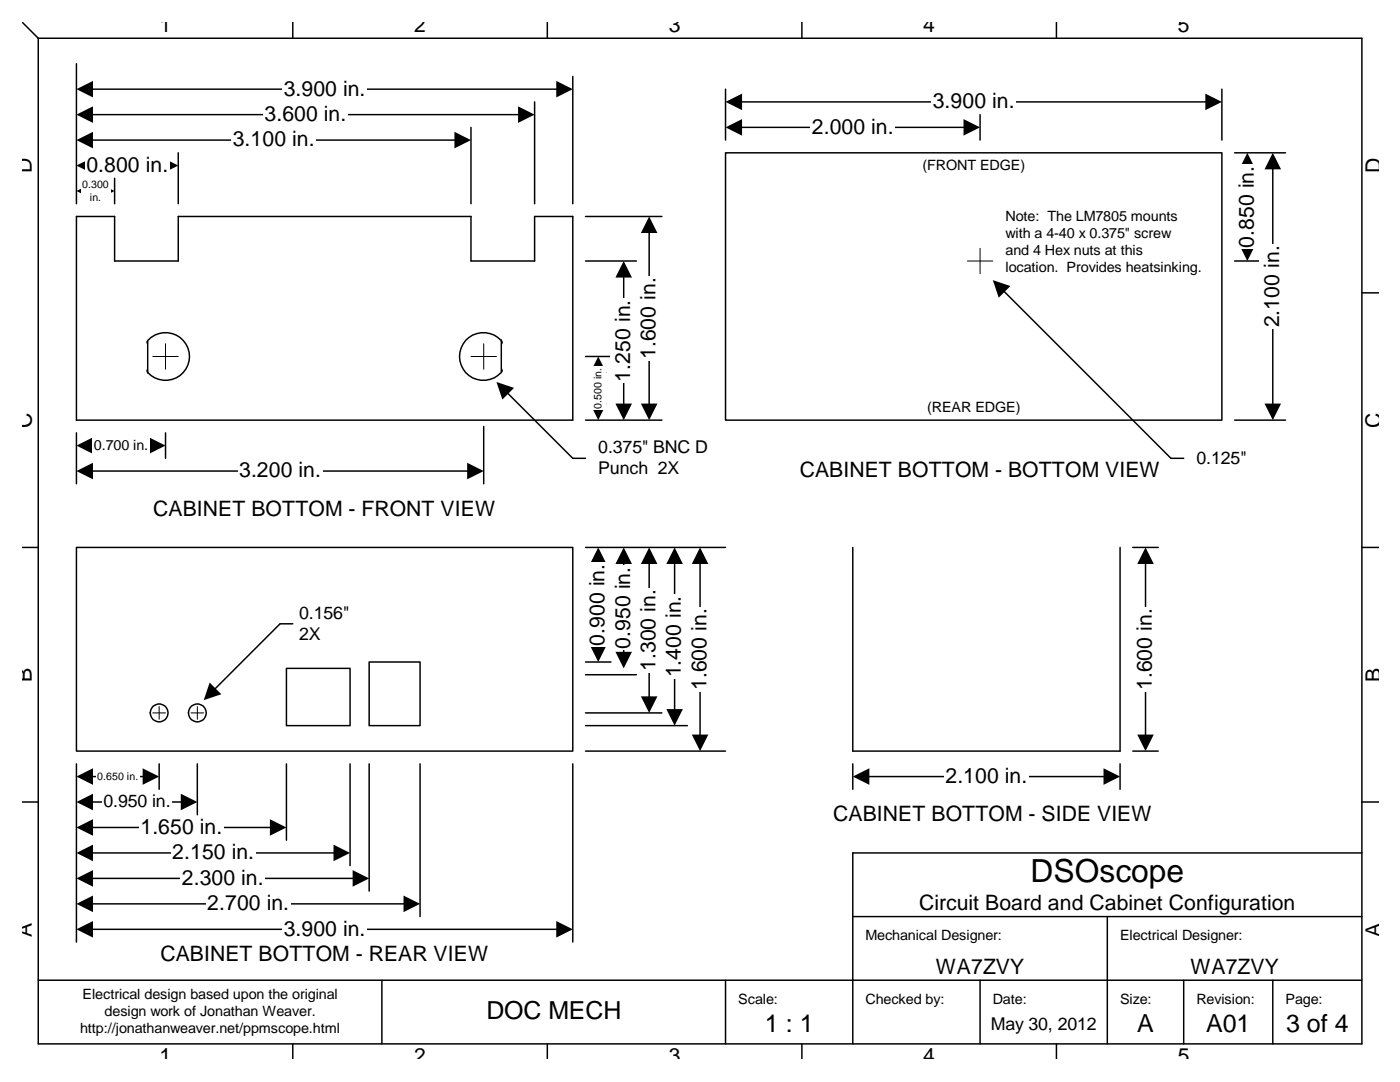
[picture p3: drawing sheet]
<svg xmlns="http://www.w3.org/2000/svg" width="279mm" height="216mm" viewBox="0 0 279 216" stroke-linecap="round" stroke-linejoin="round" font-family="sans-serif">
<g fill="none" stroke="#000" stroke-width=".3">
<path d="M4.5 4.5l3.1 3.1M7.6 7.6h264.2v200.7h-264.2zM58.4 4.5v3.1M109.2 4.5v3.1M144.8 17.8v10.2M160 4.5v3.1M210.8 4.5v3.1M243.9 17.8v10.2M144.8 30.5h99.1v53.3h-99.1zM246.4 30.5h10.2M248.9 33.4v15.8M246.4 52.1h5.1"/>
<path d="M271.8 58.4h3.4M246.4 83.8h10.2M4.5 109.2h3.1M15.3 109.2h99v40.7h-99zM271.8 109.2h3.4M4.5 160h3.1M271.8 170.2h-101.6v38.1M271.8 160h3.4M7.6 195.6h264.2M76.2 195.6v12.7M144.8 195.6v12.7M170.2 182.9h101.6"/>
<path d="M195.6 195.6v12.7M221 182.9v25.4M236.2 195.6v12.7M254 195.6v12.7M58.4 208.3v3M109.2 208.3v3M160 208.3v3M210.8 208.3v3"/>
</g>
<path d="M247.3 48.8l1.6 3.3 1.7-3.3zM248.9 30.5l1.7 3.3h-3.3z" fill-rule="evenodd" fill="#000"/>
<path d="M246.1 32.9h5.6v16.8h-5.6z" fill-rule="evenodd" fill="#fff"/>
<path d="M254 33.4v47.6" fill="none" stroke="#000" stroke-width=".3"/>
<path d="M252.4 80.5l1.6 3.3 1.7-3.3zM254 30.5l1.7 3.3h-3.3z" fill-rule="evenodd" fill="#000"/>
<path d="M251.2 48.7h5.6v16.9h-5.6z" fill-rule="evenodd" fill="#fff"/>
<path d="M147.7 20.3h93.3" fill="none" stroke="#000" stroke-width=".3"/>
<path d="M144.8 20.3l3.3 1.7v-3.3zM240.6 18.7l3.3 1.6-3.3 1.7z" fill-rule="evenodd" fill="#000"/>
<path d="M185.9 17.5h16.8v5.6h-16.8z" fill-rule="evenodd" fill="#fff"/>
<path d="M147.7 25.4h45" fill="none" stroke="#000" stroke-width=".3"/>
<path d="M144.8 25.4l3.3 1.7v-3.3zM192.3 23.8l3.3 1.6-3.3 1.7z" fill-rule="evenodd" fill="#000"/>
<path d="M161.8 22.6h16.8v5.6h-16.8z" fill-rule="evenodd" fill="#fff"/>
<path d="M195.6 22.9v5.1M18.1 185.4h93.3" fill="none" stroke="#000" stroke-width=".3"/>
<path d="M15.3 185.4l3.3 1.7v-3.3zM111 183.8l3.3 1.6-3.3 1.7z" fill-rule="evenodd" fill="#000"/>
<path d="M56.4 182.6h16.8v5.6h-16.8z" fill-rule="evenodd" fill="#fff"/>
<path d="M139.7 112.1v34.9" fill="none" stroke="#000" stroke-width=".3"/>
<path d="M138.1 146.6l1.6 3.3 1.7-3.3zM139.7 109.2l1.7 3.3h-3.3z" fill-rule="evenodd" fill="#000"/>
<path d="M136.9 121.1h5.6v16.9h-5.6z" fill-rule="evenodd" fill="#fff"/>
<path d="M22.9 43.2v8.9h12.7v-8.9M94 43.2v8.9h12.7v-8.9" fill="none" stroke="#000" stroke-width=".3"/>
<circle cx="33.1" cy="71.1" r="4.8" fill="#fff"/>
<g fill="none" stroke="#000" stroke-width=".3">
<path d="M29.5 68.1v6.3"/>
<circle cx="33.1" cy="71.1" r="4.8"/>
</g>
<path d="M28.5 67.6v7.1" fill="none" stroke="#fff" stroke-width="1.5"/>
<circle cx="96.5" cy="71.1" r="4.8" fill="#fff"/>
<g fill="none" stroke="#000" stroke-width=".3">
<path d="M15.3 12.7v28M18.1 38.1h1.9M100 67.8v6.4"/>
<circle cx="96.5" cy="71.1" r="4.8"/>
</g>
<path d="M101.1 67.6v7.1" fill="none" stroke="#fff" stroke-width="1.5"/>
<path d="M193.1 52.1h5M195.6 49.5v5.1M30.5 71.1h5.1M33 68.6v5.1M94 71.1h5.1M96.5 68.6v5.1" fill="none" stroke="#000" stroke-width=".2"/>
<path d="M15.3 38.1l3.3 1.7v-3.3zM19.6 36.5l3.3 1.6-3.3 1.7z" fill-rule="evenodd" fill="#000"/>
<path d="M16.1 35.3h5.9v5.6h-5.9z" fill-rule="evenodd" fill="#fff"/>
<path d="M18.1 33h14.6" fill="none" stroke="#000" stroke-width=".3"/>
<path d="M15.3 33l3.3 1.7v-3.3zM32.3 31.4l3.3 1.6-3.3 1.7z" fill-rule="evenodd" fill="#000"/>
<path d="M17 30.2h16.8v5.6h-16.8z" fill-rule="evenodd" fill="#fff"/>
<path d="M18.1 28h73" fill="none" stroke="#000" stroke-width=".3"/>
<path d="M15.3 28l3.3 1.6v-3.3zM90.7 26.3l3.3 1.7-3.3 1.6z" fill-rule="evenodd" fill="#000"/>
<path d="M46.2 25.2h16.8v5.5h-16.8z" fill-rule="evenodd" fill="#fff"/>
<path d="M18.1 22.9h85.7M22.9 35.6v5.1M35.6 30.5v10.2M94 25.4v15.3M106.7 20.3v20.4" fill="none" stroke="#000" stroke-width=".3"/>
<path d="M15.3 22.9l3.3 1.6v-3.3zM103.4 21.2l3.3 1.7-3.3 1.6z" fill-rule="evenodd" fill="#000"/>
<path d="M52.5 20.1h16.9v5.6h-16.9z" fill-rule="evenodd" fill="#fff"/>
<path d="M18.1 17.8h93.3" fill="none" stroke="#000" stroke-width=".3"/>
<path d="M15.3 17.8l3.3 1.6v-3.3zM111 16.1l3.3 1.7-3.3 1.6z" fill-rule="evenodd" fill="#000"/>
<path d="M56.4 15h16.8v5.6h-16.8z" fill-rule="evenodd" fill="#fff"/>
<path d="M114.3 15.3v25.4M119.4 74v7" fill="none" stroke="#000" stroke-width=".3"/>
<path d="M117.7 80.5l1.7 3.3 1.6-3.3zM119.4 71.1l1.6 3.3h-3.3z" fill-rule="evenodd" fill="#000"/>
<path d="M117.9 73.1h3v8.7h-3z" fill-rule="evenodd" fill="#fff"/>
<path d="M129.6 46.1v34.9" fill="none" stroke="#000" stroke-width=".3"/>
<path d="M127.9 80.5l1.7 3.3 1.6-3.3zM129.6 43.2l1.6 3.3h-3.3z" fill-rule="evenodd" fill="#000"/>
<path d="M126.8 55.1h5.5v16.8h-5.5z" fill-rule="evenodd" fill="#fff"/>
<path d="M116.9 43.2h15.2M116.9 52.1h10.1M124.5 55v26M116.9 71.1h5M116.9 83.8h15.2" fill="none" stroke="#000" stroke-width=".3"/>
<path d="M122.8 80.5l1.7 3.3 1.6-3.3zM124.5 52.1l1.6 3.3h-3.3z" fill-rule="evenodd" fill="#000"/>
<path d="M121.7 59.5h5.6v16.9h-5.6z" fill-rule="evenodd" fill="#fff"/>
<path d="M22.9 43.2h-7.6v40.6h99v-40.6h-7.6M35.6 43.2h58.4M15.3 86.4v10.1M18.1 94h75.6M33 86.4v5.1M96.5 85.1v11.4" fill="none" stroke="#000" stroke-width=".3"/>
<path d="M15.3 94l3.3 1.6v-3.3zM93.2 92.3l3.3 1.7-3.3 1.6z" fill-rule="evenodd" fill="#000"/>
<path d="M47.5 91.2h16.8v5.6h-16.8z" fill-rule="evenodd" fill="#fff"/>
<path d="M18.1 88.9h12.1" fill="none" stroke="#000" stroke-width=".3"/>
<path d="M15.3 88.9l3.3 1.7v-3.3zM29.7 87.3l3.3 1.6-3.3 1.7z" fill-rule="evenodd" fill="#000"/>
<path d="M18.5 87h11.4v3.9h-11.4z" fill-rule="evenodd" fill="#fff"/>
<path d="M18.1 165.1h36.2" fill="none" stroke="#000" stroke-width=".3"/>
<path d="M15.3 165.1l3.3 1.7v-3.3zM53.9 163.5l3.3 1.6-3.3 1.7z" fill-rule="evenodd" fill="#000"/>
<g fill="#fff">
<path d="M27.8 162.3h16.8v5.6h-16.8z" fill-rule="evenodd"/>
<path d="M57.2 133.4h12.7v11.4h-12.7z" fill-rule="evenodd"/>
</g>
<path d="M57.2 133.4h12.7v11.4h-12.7z" fill="none" stroke="#000" stroke-width=".3"/>
<path d="M73.7 132.1h10.1v12.7h-10.1z" fill-rule="evenodd" fill="#fff"/>
<path d="M73.7 132.1h10.1v12.7h-10.1zM18.1 175.3h52.7" fill="none" stroke="#000" stroke-width=".3"/>
<path d="M15.3 175.3l3.3 1.6v-3.3zM70.4 173.6l3.3 1.7-3.3 1.6z" fill-rule="evenodd" fill="#000"/>
<path d="M36 172.5h16.9v5.6h-16.9z" fill-rule="evenodd" fill="#fff"/>
<path d="M119.4 112.1v17.1" fill="none" stroke="#000" stroke-width=".3"/>
<path d="M117.7 128.8l1.7 3.3 1.6-3.3zM119.4 109.2l1.6 3.3h-3.3z" fill-rule="evenodd" fill="#000"/>
<path d="M116.6 112.2h5.6v16.9h-5.6z" fill-rule="evenodd" fill="#fff"/>
<path d="M124.5 112.1v18.4" fill="none" stroke="#000" stroke-width=".3"/>
<path d="M122.8 130.1l1.7 3.3 1.6-3.3zM124.5 109.2l1.6 3.3h-3.3z" fill-rule="evenodd" fill="#000"/>
<path d="M121.7 112.9h5.6v16.8h-5.6z" fill-rule="evenodd" fill="#fff"/>
<path d="M134.6 112.1v29.8" fill="none" stroke="#000" stroke-width=".3"/>
<path d="M133 141.5l1.6 3.3 1.7-3.3zM134.6 109.2l1.7 3.3h-3.3z" fill-rule="evenodd" fill="#000"/>
<path d="M131.8 118.6h5.6v16.8h-5.6z" fill-rule="evenodd" fill="#fff"/>
<path d="M18.1 170.2h48.9" fill="none" stroke="#000" stroke-width=".3"/>
<path d="M15.3 170.2l3.3 1.6v-3.3zM66.6 168.5l3.3 1.7-3.3 1.6z" fill-rule="evenodd" fill="#000"/>
<path d="M34.1 167.4h16.9v5.6h-16.9z" fill-rule="evenodd" fill="#fff"/>
<path d="M18.1 180.4h62.9" fill="none" stroke="#000" stroke-width=".3"/>
<path d="M15.3 180.4l3.3 1.6v-3.3zM80.5 178.7l3.3 1.7-3.3 1.6z" fill-rule="evenodd" fill="#000"/>
<path d="M41.1 177.6h16.9v5.5h-16.9z" fill-rule="evenodd" fill="#fff"/>
<g fill="none" stroke="#000" stroke-width=".3">
<path d="M101.1 78.2l13.2 13.3M116.9 109.2h27.9M170.2 109.2v40.7h53.3v-40.7M226.1 109.2h5.1M228.6 112.1v34.9M116.9 134.6h10.1M116.9 132.1h5M15.3 152.4v35.6M57.2 152.4v15.3M69.9 152.4v20.3M73.7 152.4v25.4M83.8 152.4v30.5"/>
<path d="M114.3 152.4v35.6M116.9 149.9h27.9M116.9 144.8h20.3M226.1 149.9h5.1"/>
</g>
<g fill="#000">
<path d="M99.1 76.2l3.5 1.2-2.3 2.3z"/>
<path d="M227 146.6l1.6 3.3 1.7-3.3zM228.6 109.2l1.7 3.3h-3.3z" fill-rule="evenodd"/>
</g>
<path d="M225.8 121.1h5.6v16.9h-5.6z" fill-rule="evenodd" fill="#fff"/>
<path d="M173.1 155h47.6" fill="none" stroke="#000" stroke-width=".3"/>
<path d="M170.2 155l3.3 1.6v-3.3zM220.2 153.3l3.3 1.7-3.3 1.6z" fill-rule="evenodd" fill="#000"/>
<path d="M188.4 152.2h16.9v5.5h-16.9z" fill-rule="evenodd" fill="#fff"/>
<path d="M200.2 57.9l33.5 33.6h2.5M114.3 91.5h2.6M129.6 112.1v27.3M170.2 152.4v5.1M223.5 152.4v5.1" fill="none" stroke="#000" stroke-width=".3"/>
<g fill="#000">
<path d="M198.1 55.9l3.5 1.2-2.3 2.3z"/>
<path d="M127.9 139l1.7 3.3 1.6-3.3zM129.6 109.2l1.6 3.3h-3.3z" fill-rule="evenodd"/>
</g>
<path d="M126.8 117.3h5.5v16.9h-5.5z" fill-rule="evenodd" fill="#fff"/>
<path d="M18.1 155h10.8M116.9 142.3h15.2" fill="none" stroke="#000" stroke-width=".3"/>
<path d="M15.3 155l3.3 1.6v-3.3zM28.5 153.3l3.3 1.7-3.3 1.6z" fill-rule="evenodd" fill="#000"/>
<path d="M19.1 153.4h8.8v3.1h-8.8z" fill-rule="evenodd" fill="#fff"/>
<path d="M18.1 160h18.4" fill="none" stroke="#000" stroke-width=".3"/>
<path d="M15.3 160l3.3 1.7v-3.3zM36.1 158.4l3.3 1.6-3.3 1.7z" fill-rule="evenodd" fill="#000"/>
<path d="M20.4 157.7h13.9v4.7h-13.9z" fill-rule="evenodd" fill="#fff"/>
<g fill="none" stroke="#000" stroke-width=".3">
<path d="M58.4 124.5h-2.5l-13.2 13.2M31.8 152.4v5.1M39.4 152.4v10.2"/>
<circle cx="31.8" cy="142.3" r="1.78"/>
<circle cx="39.4" cy="142.3" r="1.78"/>
</g>
<path d="M30.5 142.3h2.5M31.8 141v2.5M38.1 142.3h2.6M39.4 141v2.5" fill="none" stroke="#000" stroke-width=".2"/>
<path d="M41.8 136.2l2.4 2.3-3.5 1.2z" fill="#000"/>
<text font-size="6.3" x="205.7" y="175.9">DSOscope</text>
<g font-size="5">
<text x="97.1" y="203.4">DOC MECH</text>
<text x="152.7" y="206">1 : 1</text>
<text x="227" y="206">A</text>
<text x="240.7" y="206">A01</text>
<text x="256.7" y="206">3 of 4</text>
</g>
<g font-size="4.2">
<text x="31.8" y="6.4">1</text>
<text x="82.6" y="6.4">2</text>
<text x="133.4" y="6.4">3</text>
<text x="184.2" y="6.4">4</text>
<text x="235" y="6.4">5</text>
<text x="56.6" y="19.1">3.900 in.</text>
<text x="186.2" y="21.6">3.900 in.</text>
<text x="46.5" y="29.2">3.100 in.</text>
<text x="52.8" y="24.1">3.600 in.</text>
<text x="162" y="26.7">2.000 in.</text>
<text x="6.4" y="34.6" transform="rotate(-90 6.4 34.6)">D</text>
<text x="17.2" y="34.3">0.800 in.</text>
<text x="275.6" y="34.6" transform="rotate(-90 275.6 34.6)">D</text>
<text x="250.2" y="49.5" transform="rotate(-90 250.2 49.5)">0.850 in.</text>
<text x="255.3" y="65.3" transform="rotate(-90 255.3 65.3)">2.100 in.</text>
<text x="130.8" y="71.7" transform="rotate(-90 130.8 71.7)">1.600 in.</text>
<text x="125.7" y="76.1" transform="rotate(-90 125.7 76.1)">1.250 in.</text>
<text x="6.4" y="85.4" transform="rotate(-90 6.4 85.4)">C</text>
<text x="275.6" y="85.4" transform="rotate(-90 275.6 85.4)">C</text>
<text x="47.7" y="95.3">3.200 in.</text>
<text x="159.6" y="95.3">CABINET BOTTOM - BOTTOM VIEW</text>
<text x="30.6" y="102.9">CABINET BOTTOM - FRONT VIEW</text>
<text x="120.7" y="128.8" transform="rotate(-90 120.7 128.8)">0.900 in.</text>
<text x="125.7" y="129.5" transform="rotate(-90 125.7 129.5)">0.950 in.</text>
<text x="6.4" y="136.1" transform="rotate(-90 6.4 136.1)">B</text>
<text x="130.8" y="133.9" transform="rotate(-90 130.8 133.9)">1.300 in.</text>
<text x="135.9" y="135.2" transform="rotate(-90 135.9 135.2)">1.400 in.</text>
<text x="141" y="137.7" transform="rotate(-90 141 137.7)">1.600 in.</text>
<text x="229.9" y="137.7" transform="rotate(-90 229.9 137.7)">1.600 in.</text>
<text x="275.6" y="136.1" transform="rotate(-90 275.6 136.1)">B</text>
<text x="188.7" y="156.2">2.100 in.</text>
<text x="28" y="166.4">1.650 in.</text>
<text x="166.3" y="163.8">CABINET BOTTOM - SIDE VIEW</text>
<text x="34.4" y="171.5">2.150 in.</text>
<text x="36.3" y="176.5">2.300 in.</text>
<text x="41.4" y="181.6">2.700 in.</text>
<text x="183.4" y="181.6">Circuit Board and Cabinet Configuration</text>
<text x="6.4" y="186.9" transform="rotate(-90 6.4 186.9)">A</text>
<text x="32" y="191.8">CABINET BOTTOM - REAR VIEW</text>
<text x="56.6" y="186.7">3.900 in.</text>
<text x="275.6" y="186.9" transform="rotate(-90 275.6 186.9)">A</text>
<text x="186.8" y="194.3">WA7ZVY</text>
<text x="237.6" y="194.3">WA7ZVY</text>
<text x="31.8" y="212.1">1</text>
<text x="82.6" y="212.1">2</text>
<text x="133.4" y="212.1">3</text>
<text x="184.2" y="212.1">4</text>
<text x="235" y="212.1">5</text>
</g>
<g font-size="3.5">
<text x="119.4" y="90.4">0.375&quot; BNC D</text>
<text x="119.4" y="94.6">Punch 2X</text>
<text x="238.8" y="92.5">0.125&quot;</text>
<text x="59.7" y="123.4">0.156&quot;</text>
<text x="59.7" y="127.6">2X</text>
<text x="20.6" y="161.1">0.950 in.</text>
<text x="197.8" y="205.5">May 30, 2012</text>
</g>
<g font-size="2.8">
<text x="184.1" y="33.9">(FRONT EDGE)</text>
<text x="200.7" y="44">Note: The LM7805 mounts</text>
<text x="200.7" y="47.4">with a 4-40 x 0.375&quot; screw</text>
<text x="200.7" y="50.8">and 4 Hex nuts at this</text>
<text x="200.7" y="54.2">location. Provides heatsinking.</text>
<text x="185.1" y="82.1">(REAR EDGE)</text>
<text x="18.7" y="89.8">0.700 in.</text>
<text x="172.7" y="187.6">Mechanical Designer:</text>
<text x="223.5" y="187.6">Electrical Designer:</text>
<text x="16.5" y="199.4">Electrical design based upon the original</text>
<text x="20.9" y="202.8">design work of Jonathan Weaver.</text>
<text x="147.3" y="200.3">Scale:</text>
<text x="172.7" y="200.3">Checked by:</text>
<text x="198.1" y="200.3">Date:</text>
<text x="223.5" y="200.3">Size:</text>
<text x="238.8" y="200.3">Revision:</text>
<text x="256.6" y="200.3">Page:</text>
<text x="16" y="206.2">http://jonathanweaver.net/ppmscope.html</text>
</g>
<g font-size="2.1">
<text x="16.4" y="37.5">0.300</text>
<text x="17.9" y="40">in.</text>
<text x="120" y="81.6" transform="rotate(-90 120 81.6)">0.500 in.</text>
<text x="19.4" y="155.6">0.650 in.</text>
</g>
</svg>
